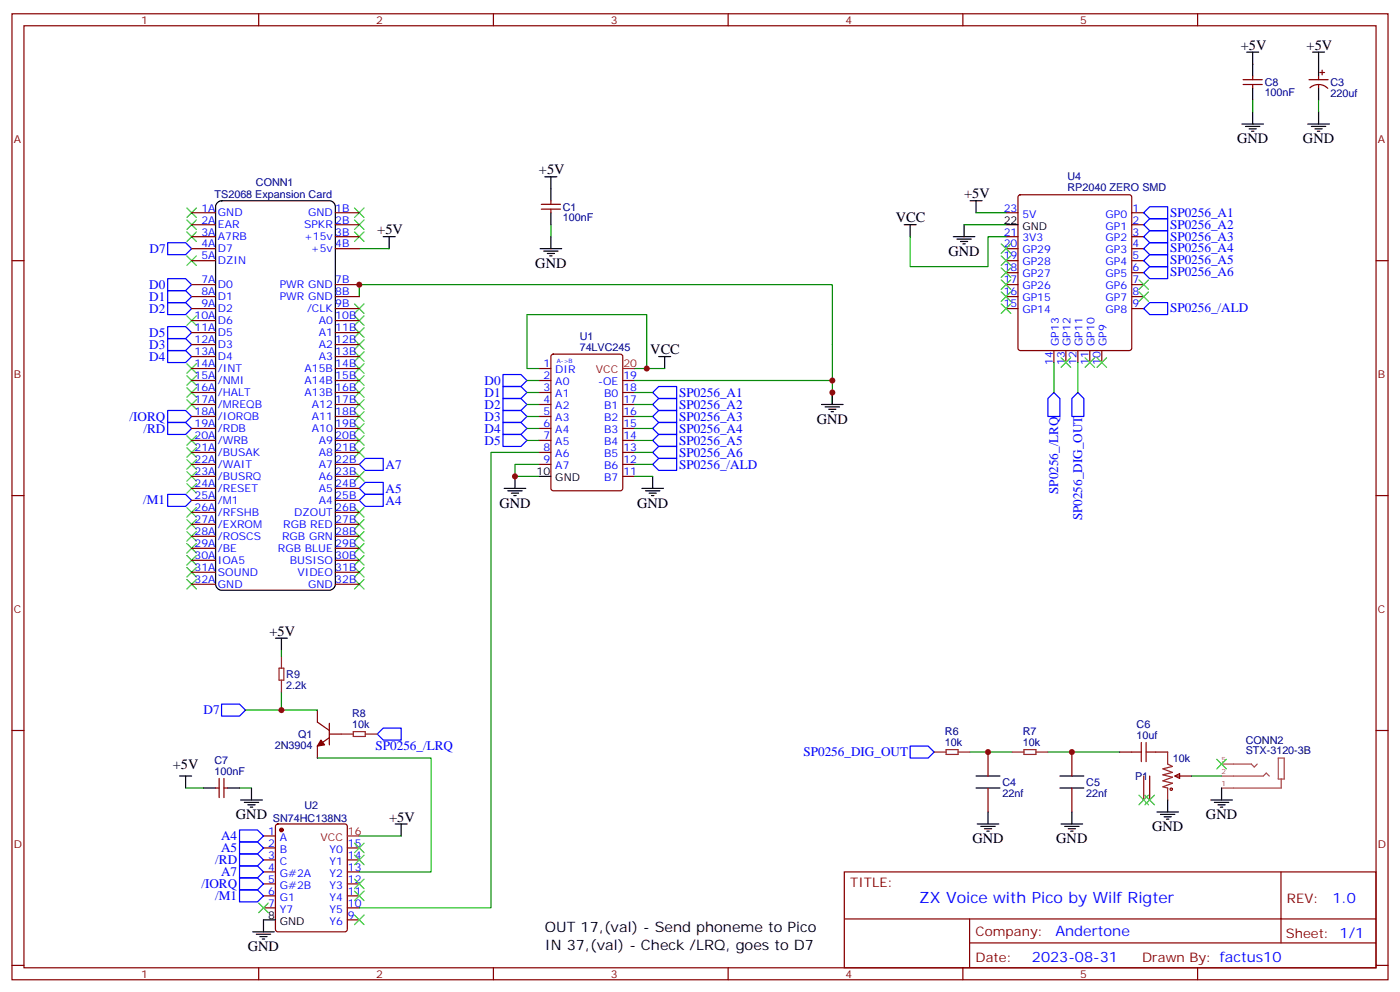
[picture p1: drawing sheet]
<svg xmlns="http://www.w3.org/2000/svg" width="412mm" height="292mm" viewBox="0 0 412 292" stroke-linecap="round" stroke-linejoin="round" font-family="sans-serif">
<g fill="none" stroke="#870000" stroke-width=".35">
<path d="M3.5 4.1h405.4v284.3h-405.4zM7.1 7.6h398.2v277.3h-398.2zM76.2 4.1v3.5M145.3 4.1v3.5M214.5 4.1v3.5M283.6 4.1v3.5M352.8 4.1v3.5M366.2 23.5h5.6M366.2 24.9h5.6M369 22.4v1.1M369 24.9v1M385.6 23.5h5.6"/>
<path d="M385.9 25.8a3.8 3.8 0 0 1 5.2 .2M388.4 22.4v1.1M388.4 24.9v1M388.8 21.3h1.4M389.5 20.6v1.4M162.3 59.1v1M300.1 57.5l.5-.2h32.1l.5 .2 .2 .5v44.5l-.3 .5-.4 .2h-32.1l-.5-.2-.2-.5v-44.5zM3.5 76.7h3.6M56.4 76.7h7.1M56.4 62.6h7.1M56.4 66.1h7.1M56.4 69.7h7.1"/>
<path d="M56.4 73.2h7.1M98.8 62.6h7M98.8 66.1h7M98.8 69.7h7M98.8 73.2h7M159.5 61.6h5.6M159.5 60.1h5.6M162.3 61.6v1M296.3 76.7h3.6M296.3 62.6h3.6M296.3 69.7h3.6M296.3 73.2h3.6"/>
<path d="M333.4 76.7h3.5M333.4 62.6h3.5M333.4 66.1h3.5M333.4 69.7h3.5M333.4 73.2h3.5M405.3 76.7h3.6M56.4 83.8h7.1M56.4 87.3h7.1M56.4 90.8h7.1M56.4 94.4h7.1M56.4 97.9h7.1M98.8 83.8h7"/>
<path d="M98.8 87.3h7M98.8 90.8h7M98.8 94.4h7M98.8 97.9h7M296.3 83.8h3.6M296.3 87.3h3.6M296.3 90.8h3.6M296.3 80.3h3.6M333.4 83.8h3.5M333.4 87.3h3.5M333.4 90.8h3.5M333.4 80.3h3.5"/>
<path d="M56.4 108.5h7.1M56.4 112h7.1M56.4 115.5h7.1M56.4 119.1h7.1M56.4 101.4h7.1M56.4 105h7.1M98.8 108.5h7M98.8 112h7M98.8 115.5h7M98.8 119.1h7M98.8 101.4h7M98.8 105h7"/>
<path d="M158.7 108.5h3.6M158.7 112h3.6M158.7 115.5h3.6M158.7 119.1h3.6M162.5 104.5l.5-.3h19.7l.7 .5v39.1l-.4 .6-20 .1-.7-.5v-39zM183.4 112h3.6M183.4 115.5h3.6M183.4 119.1h3.6M310.4 103.2v3.5M314 103.2v3.5M317.5 103.2v3.5M321 103.2v3.5"/>
<path d="M324.6 103.2v3.5M56.4 122.6h7.1M56.4 126.1h7.1M56.4 129.6h7.1M56.4 133.2h7.1M56.4 136.7h7.1M98.8 122.6h7M98.8 126.1h7M98.8 129.6h7M98.8 133.2h7M98.8 136.7h7M158.7 122.6h3.6"/>
<path d="M158.7 126.1h3.6M158.7 129.6h3.6M158.7 133.2h3.6M158.7 136.7h3.6M183.4 122.6h3.6M183.4 126.1h3.6M183.4 129.6h3.6M183.4 133.2h3.6M183.4 136.7h3.6M3.5 145.9h3.6M56.4 140.2h7.1M56.4 143.8h7.1"/>
<path d="M56.4 147.3h7.1M56.4 150.8h7.1M56.4 154.3h7.1M56.4 157.9h7.1M98.8 140.2h7M98.8 143.8h7M98.8 147.3h7M98.8 150.8h7M98.8 154.3h7M98.8 157.9h7M183.4 140.2h3.6M405.3 145.9h3.6"/>
<path d="M56.4 161.4h7.1M56.4 164.9h7.1M56.4 168.5h7.1M56.4 172h7.1M98.8 161.4h7M98.8 164.9h7M98.8 168.5h7M98.8 172h7M3.5 215h3.6M93.5 209v3.5l3.5 2.5M97 217.1l-3.5 2.5v3.5M97 216.1h3.5"/>
<path d="M97 212.9v6.4M405.3 215h3.6M63.5 232h1.1M64.6 229.1v5.7M66 229.1v5.7M66 232h1M291 221.4v7M291 232v7M315.7 221.4v7M315.7 232v7M329.8 221.4h3.6M336.9 228.4v7.1"/>
<path d="M338.7 228.4v7.1M340.4 221.4h3.6M346.1 228.4l1.4-.7v1.4zM346.1 228.4h4.9M77.6 246.1h3.5M77.6 249.6h3.5M77.6 253.1h3.5M77.6 256.6h3.5M81.4 242.7l.4-.2h19.8l.7 .5v30.6l-.5 .6-20 .1-.6-.5-.1-30.6zM102.3 249.6h3.5M102.3 253.1h3.5M102.3 256.6h3.5"/>
<path d="M248.7 256.6h156.6v28.3h-156.6zM377.3 256.7v20.8M77.6 260.2h3.5M77.6 263.7h3.5M77.6 267.2h3.5M102.3 260.2h3.5M102.3 263.7h3.5M102.3 267.2h3.5M102.3 270.8h3.5M248.7 270.5h156.5M285.6 277.5h119.6M285.6 270.5v14.1"/>
<path d="M3.5 284.2h3.6M76.2 284.9v3.5M145.3 284.9v3.5M214.5 284.9v3.5M283.6 284.9v3.5M352.8 284.9v3.5M405.3 284.2h3.6"/>
</g>
<g fill="none" stroke="#00f" stroke-width=".35">
<path d="M49.4 71.4h5.3l1.7 1.8-1.7 1.8h-5.3zM336.9 66.1l1.8-1.7h5.3v3.5h-5.3zM336.9 73.2l1.8-1.8h5.3v3.6h-5.3zM338.7 60.9h5.3v3.5h-5.3l-1.8-1.8zM338.7 67.9h5.3v3.5h-5.3l-1.8-1.7zM338.7 75h5.3v3.5h-5.3l-1.8-1.8zM49.4 82h5.3l1.7 1.8-1.7 1.7h-5.3zM49.4 85.5h5.3l1.7 1.8-1.7 1.8h-5.3zM49.4 89.1h5.3l1.7 1.7-1.7 1.8h-5.3zM49.4 99.7h5.3l1.7 1.7-1.7 1.8h-5.3zM49.4 96.1h5.3l1.7 1.8-1.7 1.8h-5.3zM336.9 80.3l1.8-1.8h5.3v3.5h-5.3z"/>
<path d="M338.7 89.1h5.3v3.5h-5.3l-1.8-1.8zM49.4 103.2h5.3l1.7 1.8-1.7 1.7h-5.3zM148.2 110.2h5.3l1.7 1.8-1.7 1.8h-5.3zM148.2 113.8h5.3l1.7 1.7-1.7 1.8h-5.3zM148.2 117.3h5.3l1.7 1.8-1.7 1.7h-5.3zM192.3 115.5l1.7-1.7h5.3v3.5h-5.3zM192.3 119.1l1.7-1.8h5.3v3.5h-5.3zM310.4 115.5l1.8 1.8v5.3h-3.5v-5.3zM317.5 115.5l1.8 1.8v5.3h-3.6v-5.3zM49.4 120.8h5.3l1.7 1.8-1.7 1.8h-5.3zM49.4 124.4h5.3l1.7 1.7-1.7 1.8h-5.3zM105.8 136.7l1.8-1.8h5.3v3.6h-5.3z"/>
<path d="M148.2 120.8h5.3l1.7 1.8-1.7 1.8h-5.3zM148.2 124.4h5.3l1.7 1.7-1.7 1.8h-5.3zM148.2 127.9h5.3l1.7 1.7-1.7 1.8h-5.3zM192.3 136.7l1.7-1.8h5.3v3.6h-5.3zM192.3 122.6l1.7-1.8h5.3v3.6h-5.3zM192.3 126.1l1.7-1.7h5.3v3.5h-5.3zM192.3 129.6l1.7-1.7h5.3v3.5h-5.3zM192.3 133.2l1.7-1.8h5.3v3.5h-5.3zM49.4 145.5h5.3l1.7 1.8-1.7 1.7h-5.3zM105.8 143.8l1.8-1.8h5.3v3.5h-5.3zM107.6 145.5h5.3v3.5h-5.3l-1.8-1.7zM65.3 207.3h5.3l1.7 1.7-1.7 1.8h-5.3z"/>
<path d="M111.1 216.1l1.8-1.8h5.3v3.5h-5.3zM268.1 219.6h5.3l1.8 1.8-1.8 1.7h-5.3zM70.6 244.3h5.2l1.8 1.8-1.8 1.7h-5.2zM70.6 247.8h5.2l1.8 1.8-1.8 1.8h-5.2zM70.6 251.4h5.2l1.8 1.7-1.8 1.8h-5.2zM70.6 254.9h5.2l1.8 1.7-1.8 1.8h-5.2zM70.6 258.4h5.2l1.8 1.8-1.8 1.7h-5.2zM70.6 261.9h5.2l1.8 1.8-1.8 1.8h-5.2z"/>
</g>
<g fill="#870000" stroke="#870000" stroke-width=".35">
<path d="M94.5 217.8l1.1 1.5-2.1 .3z"/>
<circle cx="82.9" cy="244.3" r=".53"/>
</g>
<g fill="none" stroke="#000" stroke-width=".35">
<path d="M367.2 15.3h3.6M369 15.3v7.1M386.6 15.3h3.6M388.4 15.3v7.1M365.8 36.5h6.4M366.9 37.2h4.2M367.9 37.9h2.2M368.7 38.6h.7M369 25.9v3.6M369 33v3.5M385.2 36.5h6.4M386.3 37.2h4.2"/>
<path d="M387.3 37.9h2.2M388.1 38.6h.7M388.4 25.9v3.6M388.4 33v3.5M64.1 59.6l1.2-.5h31.7a1.76 1.76 0 0 1 1.8 1.8v111.1a1.89 1.89 0 0 1-1.8 1.7h-31.7a1.89 1.89 0 0 1-1.8-1.7v-111.1zM160.5 52h3.5M162.3 52v7.1M285.8 59.1h3.5M287.5 59.1v3.5M112.9 69.7h3.5M114.7 69.7v3.5M159.1 73.2h6.4"/>
<path d="M160.2 73.9h4.2M161.2 74.6h2.1M161.9 75.3h.7M162.3 62.6v3.5M162.3 69.7v3.5M266.3 66.1h3.6M268.1 66.1v3.6M280.8 69.7h6.4M281.9 70.4h4.2M282.9 71.1h2.1M283.6 71.8h.7M284 66.1v3.6"/>
<path d="M296.3 66.1h3.6M194 105h3.6M195.8 105v3.5M242 119.1h6.4M243.1 119.8h4.2M245.2 115.5v3.6M244.1 120.5h2.1M244.8 121.2h.7M148.5 143.8h6.4M149.6 144.5h4.2M150.6 145.2h2.2M151.3 145.9h.7"/>
<path d="M151.7 140.2v3.6M158.7 140.2h3.6M189.1 143.8h6.3M190.1 144.5h4.3M191.2 145.2h2.1M191.9 145.9h.7M192.3 140.2v3.6M81.1 187.9h3.6M82.9 187.9v3.5M52.9 228.4h3.5M54.7 228.4v3.6M60 232h3.5"/>
<path d="M67 232h3.6M70.9 235.5h6.4M72 236.2h4.2M73 236.9h2.1M73.7 237.6h.7M74.1 232v3.5M287.5 228.4h7.1M287.5 232h7.1M291 239v3.5M312.2 228.4h7.1M312.2 232h7.1M315.7 239v3.5"/>
<path d="M340.8 239h6.3M341.8 239.7h4.3M344 235.5v3.5M356.7 235.5h6.3M357.7 236.2h4.2M358.8 236.9h2.1M359.5 237.6h.7M359.8 232v3.5M116.4 242.5h3.5M118.2 242.5v3.6M287.9 242.5h6.3M288.9 243.2h4.3"/>
<path d="M290 243.9h2.1M290.7 244.7h.7M312.6 242.5h6.3M313.6 243.2h4.3M314.7 243.9h2.1M315.4 244.7h.7M342.9 240.4h2.1M343.6 241.1h.7M74.4 274.3h6.4M75.5 275h4.2M76.6 275.7h2.1M77.3 276.4h.7"/>
<path d="M81.1 270.8h-3.5v3.5"/>
</g>
<path d="M183.4 108.5h3.6M102.3 246.1h3.5" fill="none" stroke="#f00" stroke-width=".35"/>
<g fill="none" stroke="#008700" stroke-width=".35">
<path d="M369 29.5v3.5M388.4 29.5v3.5M105.8 73.2h8.9M162.3 66.1v3.6M268.1 69.7v8.8h22.9v-8.8h5.3M284 66.1h12.3M287.5 62.6h8.8M105.8 87.3v-3.5h139.4v35.3M155.2 119.1h3.5M155.2 115.5h3.5M155.2 112h3.5M158.7 108.5h-3.5v-15.9h35.3v15.9"/>
<path d="M187 119.1h5.3M187 115.5h5.3M187 112h58.2M187 108.5h8.8M310.4 106.7v8.8M317.5 106.7v8.8M155.2 129.6h3.5M155.2 126.1h3.5M155.2 122.6h3.5M158.7 133.2h-14.1v134h-38.8M158.7 136.7h-7v3.5h7M187 129.6h5.3"/>
<path d="M187 126.1h5.3M187 122.6h5.3M187 136.7h5.3M187 133.2h5.3M187 140.2h5.3M82.9 191.4v1.7M72.3 209h21.2M82.9 203.7v5.3M54.7 232h5.3M70.6 232h3.5M93.5 223.1h33.5v33.5h-21.2M285.8 221.4h12.3"/>
<path d="M308.7 221.4h21.1M351 228.4h8.8M105.8 246.1h12.4"/>
</g>
<g fill="none" stroke="#3c3" stroke-width=".35">
<path d="M55 61.2l2.9 2.8M55 64.7l2.9 2.9M55 68.3l2.9 2.8M55 75.3l2.9 2.8M57.9 61.2l-2.9 2.8M57.9 64.7l-2.9 2.9M57.9 68.3l-2.9 2.8M57.9 75.3l-2.9 2.8M104.4 61.2l2.8 2.8M104.4 64.7l2.8 2.9M104.4 68.3l2.8 2.8M107.2 61.2l-2.8 2.8"/>
<path d="M107.2 64.7l-2.8 2.9M107.2 68.3l-2.8 2.8M294.9 78.8l2.8 2.9M294.9 75.3l2.8 2.8M294.9 71.8l2.8 2.8M297.7 78.8l-2.8 2.9M297.7 75.3l-2.8 2.8M297.7 71.8l-2.8 2.8M55 93l2.9 2.8M57.9 93l-2.9 2.8M104.4 93l2.8 2.8M104.4 96.5l2.8 2.8"/>
<path d="M104.4 89.4l2.8 2.9M107.2 93l-2.8 2.8M107.2 96.5l-2.8 2.8M107.2 89.4l-2.8 2.9M294.9 89.4l2.8 2.9M294.9 85.9l2.8 2.8M294.9 82.4l2.8 2.8M297.7 89.4l-2.8 2.9M297.7 85.9l-2.8 2.8M297.7 82.4l-2.8 2.8M335.5 82.4l2.8 2.8M335.5 85.9l2.8 2.8"/>
<path d="M338.3 82.4l-2.8 2.8M338.3 85.9l-2.8 2.8M55 117.7l2.9 2.8M55 114.1l2.9 2.8M55 110.6l2.9 2.8M55 107.1l2.9 2.8M57.9 114.1l-2.9 2.8M57.9 117.7l-2.9 2.8M57.9 110.6l-2.9 2.8M57.9 107.1l-2.9 2.8M104.4 100l2.8 2.8M104.4 103.5l2.8 2.9"/>
<path d="M104.4 107.1l2.8 2.8M104.4 110.6l2.8 2.8M104.4 114.1l2.8 2.8M104.4 117.7l2.8 2.8M107.2 100l-2.8 2.8M107.2 103.5l-2.8 2.9M107.2 107.1l-2.8 2.8M107.2 110.6l-2.8 2.8M107.2 114.1l-2.8 2.8M107.2 117.7l-2.8 2.8M312.6 105.3l2.8 2.8M315.4 105.3l-2.8 2.8"/>
<path d="M319.6 105.3l2.8 2.8M322.4 105.3l-2.8 2.8M323.1 105.3l2.9 2.8M326 105.3l-2.9 2.8M55 138.8l2.9 2.8M55 135.3l2.9 2.8M55 131.8l2.9 2.8M55 128.2l2.9 2.9M57.9 138.8l-2.9 2.8M57.9 135.3l-2.9 2.8M57.9 131.8l-2.9 2.8M57.9 128.2l-2.9 2.9"/>
<path d="M104.4 121.2l2.8 2.8M104.4 124.7l2.8 2.8M104.4 128.2l2.8 2.9M104.4 131.8l2.8 2.8M104.4 138.8l2.8 2.8M107.2 121.2l-2.8 2.8M107.2 124.7l-2.8 2.8M107.2 128.2l-2.8 2.9M107.2 131.8l-2.8 2.8M107.2 138.8l-2.8 2.8M55 160l2.9 2.8M55 156.5l2.9 2.8"/>
<path d="M55 152.9l2.9 2.9M55 149.4l2.9 2.8M55 142.3l2.9 2.9M57.9 142.3l-2.9 2.9M57.9 149.4l-2.9 2.8M57.9 152.9l-2.9 2.9M57.9 156.5l-2.9 2.8M57.9 160l-2.9 2.8M104.4 149.4l2.8 2.8M104.4 152.9l2.8 2.9M104.4 156.5l2.8 2.8M104.4 160l2.8 2.8"/>
<path d="M107.2 149.4l-2.8 2.8M107.2 152.9l-2.8 2.9M107.2 156.5l-2.8 2.8M107.2 160l-2.8 2.8M55 170.6l2.9 2.8M55 167l2.9 2.9M55 163.5l2.9 2.8M57.9 167l-2.9 2.9M57.9 170.6l-2.9 2.8M57.9 163.5l-2.9 2.8M104.4 163.5l2.8 2.8M104.4 167l2.8 2.9"/>
<path d="M104.4 170.6l2.8 2.8M107.2 163.5l-2.8 2.8M107.2 167l-2.8 2.9M107.2 170.6l-2.8 2.8M335.5 234.1l2.8 2.8M337.3 234.1l2.8 2.8M338.3 234.1l-2.8 2.8M340.1 234.1l-2.8 2.8M358.4 223.5l2.8 2.8M361.2 223.5l-2.8 2.8M104.4 248.2l2.8 2.8M104.4 251.7l2.8 2.8"/>
<path d="M104.4 258.8l2.8 2.8M107.2 248.2l-2.8 2.8M107.2 251.7l-2.8 2.8M107.2 258.8l-2.8 2.8M76.2 265.8l2.8 2.8M79 265.8l-2.8 2.8M104.4 262.3l2.8 2.8M104.4 269.3l2.8 2.9M107.2 262.3l-2.8 2.8M107.2 269.3l-2.8 2.9"/>
</g>
<g fill="none" stroke="#a10000" stroke-width=".35">
<path d="M336.2 218.5v5.7M337.6 218.5v5.7M333.4 221.4h2.8M337.6 221.4h2.8"/>
<circle cx="345" cy="232.3" r=".35"/>
</g>
<g fill="none" stroke="#8c2424" stroke-width=".35">
<path d="M82.2 196.7h1.4v3.5h-1.4zM82.9 193.1v3.6M82.9 200.2v3.5M100.5 216.1h3.6M104.1 215.4h3.5v1.4h-3.5zM107.6 216.1h3.5M275.2 221.4h3.5M278.7 220.7h3.5v1.4h-3.5zM282.2 221.4h3.6M298.1 221.4h3.5M301.6 220.7h3.6v1.4h-3.6zM305.2 221.4h3.5"/>
<path d="M344 221.4v3.5l1.4 .7-2.9 .7 2.9 1.1-2.9 .7 2.9 .7-2.9 1 2.9 .7-2.9 1.1 1.5 .4v3.5"/>
</g>
<path d="M359.8 228.4h12.3l.9-.9 .9 .9M359.8 224.9h8.8l.9 .9 .9-.9M376.5 223.1h1.8v6.2h-1.8zM377.4 229.3v2.7h-17.6" fill="none" stroke="#a64a4a" stroke-width=".35"/>
<g fill="#c00">
<circle cx="82.9" cy="209" r=".88"/>
<circle cx="190.5" cy="108.5" r=".88"/>
<circle cx="151.7" cy="140.2" r=".88"/>
<circle cx="245.2" cy="112" r=".88"/>
<circle cx="105.8" cy="83.8" r=".88"/>
<circle cx="291" cy="221.4" r=".88"/>
<circle cx="245.2" cy="115.5" r=".88"/>
<circle cx="315.7" cy="221.4" r=".88"/>
</g>
<text font-size="4.6" fill="#00f" x="270.8" y="265.7">ZX Voice with Pico by Wilf Rigter</text>
<g font-size="4.2">
<text x="365.5" y="14.6">+5V</text>
<text x="384.9" y="14.6">+5V</text>
<text x="364.4" y="42.2">GND</text>
<text x="383.8" y="42.2">GND</text>
<text x="158.7" y="51.3">+5V</text>
<text x="284" y="58.4">+5V</text>
<text x="263.9" y="65.4">VCC</text>
<text x="111.1" y="69">+5V</text>
<text x="279.4" y="75.3">GND</text>
<text x="157.7" y="78.8">GND</text>
<text x="191.6" y="104.2">VCC</text>
<text x="240.6" y="124.7">GND</text>
<text x="147.1" y="149.4">GND</text>
<text x="187.7" y="149.4">GND</text>
<text x="79.4" y="187.1">+5V</text>
<text x="50.9" y="226.4">+5V</text>
<text x="69.5" y="241.1">GND</text>
<text x="114.7" y="241.8">+5V</text>
<text x="339.4" y="244.7">GND</text>
<text x="355.2" y="241.1">GND</text>
<text x="286.5" y="248.2">GND</text>
<text x="311.1" y="248.2">GND</text>
<text x="160.5" y="274.3">OUT 17,(val) - Send phoneme to Pico</text>
<text x="73" y="279.9">GND</text>
<text x="160.5" y="279.6">IN 37,(val) - Check /LRQ, goes to D7</text>
</g>
<g font-size="4.2" fill="#00f">
<text x="392.5" y="265.9">1.0</text>
<text x="310.9" y="275.5">Andertone</text>
<text x="304" y="283.3">2023-08-31</text>
</g>
<g font-size="3.9" fill="#00f">
<text x="344.7" y="63.9">SP0256_A1</text>
<text x="344.7" y="70.8">SP0256_A3</text>
<text x="344.7" y="67.4">SP0256_A2</text>
<text x="44.1" y="74.4">D7</text>
<text x="344.7" y="74.3">SP0256_A4</text>
<text x="344.7" y="77.8">SP0256_A5</text>
<text x="344.7" y="81.4">SP0256_A6</text>
<text x="43.9" y="85">D0</text>
<text x="43.9" y="88.5">D1</text>
<text x="43.9" y="92">D2</text>
<text x="344.7" y="92">SP0256_/ALD</text>
<text x="43.9" y="99.1">D5</text>
<text x="43.9" y="102.6">D3</text>
<text x="43.9" y="106.2">D4</text>
<text x="142.7" y="113.2">D0</text>
<text x="142.7" y="116.7">D1</text>
<text x="200" y="116.8">SP0256_A1</text>
<text x="38.2" y="123.8">/IORQ</text>
<text x="142.7" y="120.3">D2</text>
<text x="142.7" y="123.8">D3</text>
<text x="200" y="120.3">SP0256_A2</text>
<text x="200" y="123.9">SP0256_A3</text>
<text x="42.2" y="127.3">/RD</text>
<text x="142.7" y="127.3">D4</text>
<text x="142.7" y="130.8">D5</text>
<text x="200" y="127.4">SP0256_A4</text>
<text x="200" y="131">SP0256_A5</text>
<text x="200" y="137.9">SP0256_/ALD</text>
<text x="200" y="134.4">SP0256_A6</text>
<text x="113.6" y="138.1">A7</text>
<text x="42.2" y="148.5">/M1</text>
<text x="113.6" y="148.6">A4</text>
<text x="113.6" y="145.1">A5</text>
<text x="311.7" y="145.4" transform="rotate(-90 311.7 145.4)">SP0256_/LRQ</text>
<text x="318.7" y="153.2" transform="rotate(-90 318.7 153.2)">SP0256_DIG_OUT</text>
<text x="60" y="210.2">D7</text>
<text x="110.6" y="220.8">SP0256_/LRQ</text>
<text x="236.7" y="222.6">SP0256_DIG_OUT</text>
<text x="65.1" y="247.3">A4</text>
<text x="65.1" y="250.8">A5</text>
<text x="63.4" y="254.3">/RD</text>
<text x="65.1" y="257.8">A7</text>
<text x="59.3" y="261.4">/IORQ</text>
<text x="63.4" y="264.9">/M1</text>
</g>
<g font-size="3.9" fill="#800">
<text x="250.5" y="261.2">TITLE:</text>
<text x="379.1" y="265.9">REV:</text>
<text x="287.4" y="275.4">Company:</text>
<text x="378.7" y="276">Sheet: 1/1</text>
<text x="287.4" y="283.1">Date:</text>
<text x="336.4" y="283.2">Drawn By: factus10</text>
</g>
<g font-size="3.2" fill="#800">
<text x="41.6" y="7.1">1</text>
<text x="110.8" y="7.1">2</text>
<text x="179.9" y="7.1">3</text>
<text x="249.1" y="7.1">4</text>
<text x="318.2" y="7.1">5</text>
<text x="4.1" y="42.2">A</text>
<text x="405.9" y="42.2">A</text>
<text x="4.1" y="111.3">B</text>
<text x="405.9" y="111.3">B</text>
<text x="4.1" y="180.4">C</text>
<text x="405.9" y="180.4">C</text>
<text x="4.1" y="249.6">D</text>
<text x="405.9" y="249.6">D</text>
<text x="41.6" y="287.9">1</text>
<text x="110.8" y="287.9">2</text>
<text x="179.9" y="287.9">3</text>
<text x="249.1" y="287.9">4</text>
<text x="318.2" y="287.9">5</text>
</g>
<g font-size="3.2" fill="#000080">
<text x="372.5" y="28.4">100nF</text>
<text x="372.5" y="25.3">C8</text>
<text x="391.9" y="28.5">220uf</text>
<text x="391.9" y="25.3">C3</text>
<text x="314.5" y="53">U4</text>
<text x="63.2" y="58.4">TS2068 Expansion Card</text>
<text x="75.4" y="54.7">CONN1</text>
<text x="314.5" y="56.3">RP2040 ZERO SMD</text>
<text x="165.8" y="65.1">100nF</text>
<text x="165.8" y="62">C1</text>
<text x="170.8" y="100.1">U1</text>
<text x="170.8" y="103.2">74LVC245</text>
<text x="84.3" y="202.7">2.2k</text>
<text x="84.3" y="199.6">R9</text>
<text x="103.7" y="214.3">10k</text>
<text x="103.7" y="211.1">R8</text>
<text x="334.8" y="214.4">C6</text>
<text x="81" y="220.4">2N3904</text>
<text x="87.8" y="217.3">Q1</text>
<text x="278.4" y="219.6">10k</text>
<text x="278.4" y="216.4">R6</text>
<text x="301.3" y="219.6">10k</text>
<text x="301.3" y="216.4">R7</text>
<text x="334.8" y="217.5">10uf</text>
<text x="367" y="219">CONN2</text>
<text x="63.2" y="225">C7</text>
<text x="345.5" y="224.3">10k</text>
<text x="367" y="222.1">STX-3120-3B</text>
<text x="63.2" y="228.1">100nF</text>
<text x="295.3" y="231.4">C4</text>
<text x="320" y="231.4">C5</text>
<text x="334.4" y="229.6">P1</text>
<text x="89.7" y="238.2">U2</text>
<text x="295.3" y="234.6">22nf</text>
<text x="320" y="234.6">22nf</text>
<text x="80.4" y="241.8">SN74HC138N3</text>
</g>
<g font-size="3.2" fill="#00f">
<text x="59.3" y="62.3">1A</text>
<text x="59.3" y="65.8">2A</text>
<text x="64.2" y="63.7">GND</text>
<text x="90.8" y="63.7">GND</text>
<text x="98.8" y="65.8">2B</text>
<text x="98.8" y="62.3">1B</text>
<text x="295.7" y="62.3">23</text>
<text x="301.2" y="64">5V</text>
<text x="325.7" y="64">GP0</text>
<text x="333.6" y="62.3">1</text>
<text x="333.6" y="65.8">2</text>
<text x="59.3" y="69.3">3A</text>
<text x="64.2" y="67.2">EAR</text>
<text x="64.2" y="70.7">A7RB</text>
<text x="89.6" y="70.7">+15v</text>
<text x="89.6" y="67.2">SPKR</text>
<text x="98.8" y="69.3">3B</text>
<text x="295.7" y="69.3">21</text>
<text x="301.2" y="71.1">3V3</text>
<text x="325.7" y="67.6">GP1</text>
<text x="325.7" y="71.1">GP2</text>
<text x="333.6" y="69.3">3</text>
<text x="59.3" y="72.8">4A</text>
<text x="59.3" y="76.4">5A</text>
<text x="64.2" y="74.3">D7</text>
<text x="64.2" y="77.8">DZIN</text>
<text x="91.6" y="74.3">+5v</text>
<text x="98.8" y="72.8">4B</text>
<text x="295.7" y="76.4">19</text>
<text x="295.7" y="72.8">20</text>
<text x="301.2" y="74.6">GP29</text>
<text x="325.7" y="74.6">GP3</text>
<text x="333.6" y="72.8">4</text>
<text x="333.6" y="76.4">5</text>
<text x="59.3" y="83.4">7A</text>
<text x="98.8" y="83.4">7B</text>
<text x="295.7" y="83.4">17</text>
<text x="295.7" y="79.9">18</text>
<text x="301.2" y="81.7">GP27</text>
<text x="301.2" y="78.1">GP28</text>
<text x="325.7" y="78.1">GP4</text>
<text x="325.7" y="81.7">GP5</text>
<text x="333.6" y="79.9">6</text>
<text x="333.6" y="83.4">7</text>
<text x="59.3" y="87">8A</text>
<text x="64.2" y="84.8">D0</text>
<text x="64.2" y="88.4">D1</text>
<text x="82.4" y="88.4">PWR GND</text>
<text x="82.4" y="84.8">PWR GND</text>
<text x="98.8" y="87">8B</text>
<text x="295.7" y="87">16</text>
<text x="301.2" y="88.7">GP15</text>
<text x="301.2" y="85.2">GP26</text>
<text x="325.7" y="85.2">GP6</text>
<text x="325.7" y="88.7">GP7</text>
<text x="333.6" y="87">8</text>
<text x="57.3" y="94">10A</text>
<text x="59.3" y="90.5">9A</text>
<text x="64.2" y="91.9">D2</text>
<text x="64.2" y="95.4">D6</text>
<text x="90.5" y="91.9">/CLK</text>
<text x="93.9" y="95.4">A0</text>
<text x="98.8" y="94">10B</text>
<text x="98.8" y="90.5">9B</text>
<text x="295.7" y="90.5">15</text>
<text x="301.2" y="92.3">GP14</text>
<text x="325.7" y="92.3">GP8</text>
<text x="333.6" y="90.5">9</text>
<text x="57.3" y="97.5">11A</text>
<text x="57.3" y="101.1">12A</text>
<text x="64.2" y="99">D5</text>
<text x="93.9" y="99">A1</text>
<text x="98.8" y="101.1">12B</text>
<text x="98.8" y="97.5">11B</text>
<text x="311.9" y="101.9" transform="rotate(-90 311.9 101.9)">GP13</text>
<text x="315.4" y="101.9" transform="rotate(-90 315.4 101.9)">GP12</text>
<text x="318.9" y="101.9" transform="rotate(-90 318.9 101.9)">GP11</text>
<text x="322.4" y="101.9" transform="rotate(-90 322.4 101.9)">GP10</text>
<text x="326" y="101.9" transform="rotate(-90 326 101.9)">GP9</text>
<text x="57.3" y="104.6">13A</text>
<text x="64.2" y="102.5">D3</text>
<text x="64.2" y="106">D4</text>
<text x="93.9" y="106">A3</text>
<text x="93.9" y="102.5">A2</text>
<text x="98.8" y="104.6">13B</text>
<text x="310.1" y="107.4" transform="rotate(-90 310.1 107.4)">14</text>
<text x="313.6" y="107.4" transform="rotate(-90 313.6 107.4)">13</text>
<text x="317.1" y="107.4" transform="rotate(-90 317.1 107.4)">12</text>
<text x="320.7" y="107.4" transform="rotate(-90 320.7 107.4)">11</text>
<text x="324.2" y="107.4" transform="rotate(-90 324.2 107.4)">10</text>
<text x="57.3" y="108.1">14A</text>
<text x="57.3" y="111.7">15A</text>
<text x="64.2" y="109.5">/INT</text>
<text x="64.2" y="113.1">/NMI</text>
<text x="89.7" y="113.1">A14B</text>
<text x="89.7" y="109.5">A15B</text>
<text x="98.8" y="111.7">15B</text>
<text x="98.8" y="108.1">14B</text>
<text x="160.1" y="108.1">1</text>
<text x="160.1" y="111.7">2</text>
<text x="163.6" y="109.9">DIR</text>
<text x="163.6" y="113.4">A0</text>
<text x="176.2" y="113.4">-OE</text>
<text x="183.6" y="111.7">19</text>
<text x="57.3" y="115.2">16A</text>
<text x="57.3" y="118.7">17A</text>
<text x="64.2" y="116.6">/HALT</text>
<text x="89.7" y="116.6">A13B</text>
<text x="98.8" y="118.7">17B</text>
<text x="98.8" y="115.2">16B</text>
<text x="160.1" y="115.2">3</text>
<text x="160.1" y="118.7">4</text>
<text x="163.6" y="116.9">A1</text>
<text x="177.9" y="116.9">B0</text>
<text x="183.6" y="118.7">17</text>
<text x="183.6" y="115.2">18</text>
<text x="57.3" y="122.2">18A</text>
<text x="57.3" y="125.8">19A</text>
<text x="64.2" y="120.1">/MREQB</text>
<text x="64.2" y="123.6">/IORQB</text>
<text x="91.9" y="123.6">A11</text>
<text x="91.9" y="120.1">A12</text>
<text x="98.8" y="125.8">19B</text>
<text x="98.8" y="122.2">18B</text>
<text x="160.1" y="122.2">5</text>
<text x="160.1" y="125.8">6</text>
<text x="163.6" y="120.5">A2</text>
<text x="163.6" y="124">A3</text>
<text x="177.9" y="124">B2</text>
<text x="177.9" y="120.5">B1</text>
<text x="183.6" y="125.8">15</text>
<text x="183.6" y="122.2">16</text>
<text x="57.3" y="129.3">20A</text>
<text x="64.2" y="127.2">/RDB</text>
<text x="64.2" y="130.7">/WRB</text>
<text x="91.9" y="127.2">A10</text>
<text x="93.9" y="130.7">A9</text>
<text x="98.8" y="129.3">20B</text>
<text x="160.1" y="129.3">7</text>
<text x="163.6" y="127.5">A4</text>
<text x="163.6" y="131.1">A5</text>
<text x="177.9" y="131.1">B4</text>
<text x="177.9" y="127.5">B3</text>
<text x="183.6" y="129.3">14</text>
<text x="57.3" y="132.8">21A</text>
<text x="57.3" y="136.3">22A</text>
<text x="64.2" y="134.2">/BUSAK</text>
<text x="64.2" y="137.8">/WAIT</text>
<text x="93.9" y="137.8">A7</text>
<text x="93.9" y="134.2">A8</text>
<text x="98.8" y="136.3">22B</text>
<text x="98.8" y="132.8">21B</text>
<text x="160.1" y="132.8">8</text>
<text x="160.1" y="136.3">9</text>
<text x="163.6" y="134.6">A6</text>
<text x="177.9" y="134.6">B5</text>
<text x="183.6" y="136.3">12</text>
<text x="183.6" y="132.8">13</text>
<text x="57.3" y="139.9">23A</text>
<text x="57.3" y="143.4">24A</text>
<text x="64.2" y="141.3">/BUSRQ</text>
<text x="93.9" y="141.3">A6</text>
<text x="98.8" y="143.4">24B</text>
<text x="98.8" y="139.9">23B</text>
<text x="163.6" y="138.1">A7</text>
<text x="177.9" y="141.6">B7</text>
<text x="177.9" y="138.1">B6</text>
<text x="183.6" y="139.9">11</text>
<text x="57.3" y="146.9">25A</text>
<text x="64.2" y="144.8">/RESET</text>
<text x="64.2" y="148.3">/M1</text>
<text x="93.9" y="148.3">A4</text>
<text x="93.9" y="144.8">A5</text>
<text x="98.8" y="146.9">25B</text>
<text x="57.3" y="150.5">26A</text>
<text x="57.3" y="154">27A</text>
<text x="64.2" y="151.9">/RFSHB</text>
<text x="64.2" y="155.4">/EXROM</text>
<text x="83.5" y="155.4">RGB RED</text>
<text x="86.7" y="151.9">DZOUT</text>
<text x="98.8" y="154">27B</text>
<text x="98.8" y="150.5">26B</text>
<text x="57.3" y="157.5">28A</text>
<text x="57.3" y="161">29A</text>
<text x="64.2" y="158.9">/ROSCS</text>
<text x="83.1" y="158.9">RGB GRN</text>
<text x="98.8" y="161">29B</text>
<text x="98.8" y="157.5">28B</text>
<text x="57.3" y="164.6">30A</text>
<text x="64.2" y="162.5">/BE</text>
<text x="64.2" y="166">IOA5</text>
<text x="81.8" y="162.5">RGB BLUE</text>
<text x="85.4" y="166">BUSISO</text>
<text x="98.8" y="164.6">30B</text>
<text x="57.3" y="168.1">31A</text>
<text x="57.3" y="171.6">32A</text>
<text x="64.2" y="169.5">SOUND</text>
<text x="64.2" y="173">GND</text>
<text x="87.6" y="169.5">VIDEO</text>
<text x="90.8" y="173">GND</text>
<text x="98.8" y="171.6">32B</text>
<text x="98.8" y="168.1">31B</text>
<text x="78.9" y="245.7">1</text>
<text x="78.9" y="249.2">2</text>
<text x="82.4" y="247.5">A</text>
<text x="82.4" y="251">B</text>
<text x="97" y="251">Y0</text>
<text x="102.5" y="249.2">15</text>
<text x="78.9" y="252.8">3</text>
<text x="78.9" y="256.3">4</text>
<text x="82.4" y="254.5">C</text>
<text x="97" y="254.5">Y1</text>
<text x="102.5" y="256.3">13</text>
<text x="102.5" y="252.8">14</text>
<text x="78.9" y="259.8">5</text>
<text x="78.9" y="263.3">6</text>
<text x="82.4" y="258.1">G#2A</text>
<text x="82.4" y="261.6">G#2B</text>
<text x="97" y="261.6">Y3</text>
<text x="97" y="258.1">Y2</text>
<text x="102.5" y="263.3">11</text>
<text x="102.5" y="259.8">12</text>
<text x="78.9" y="266.9">7</text>
<text x="82.4" y="265.1">G1</text>
<text x="82.4" y="268.6">Y7</text>
<text x="97" y="268.6">Y5</text>
<text x="97" y="265.1">Y4</text>
<text x="102.5" y="266.9">10</text>
<text x="97" y="272.2">Y6</text>
<text x="102.5" y="270.4">9</text>
</g>
<g font-size="3.2">
<text x="295.7" y="65.8">22</text>
<text x="301.2" y="67.6">GND</text>
<text x="158.1" y="139.9">10</text>
<text x="163.6" y="141.6">GND</text>
<text x="78.9" y="270.4">8</text>
<text x="82.4" y="272.2">GND</text>
</g>
<g font-size="3.2" fill="#f00">
<text x="175.5" y="109.9">VCC</text>
<text x="183.6" y="108.1">20</text>
<text x="102.5" y="245.7">16</text>
<text x="94.4" y="247.5">VCC</text>
</g>
<g font-size="2.1" fill="#a54b4b">
<text x="359.8" y="227.7">2</text>
<text x="359.8" y="224.2">5</text>
<text x="359.8" y="231.3">1</text>
</g>
<text font-size="1.8" fill="#00f" x="164" y="106.9">A-&gt;B</text>
</svg>
